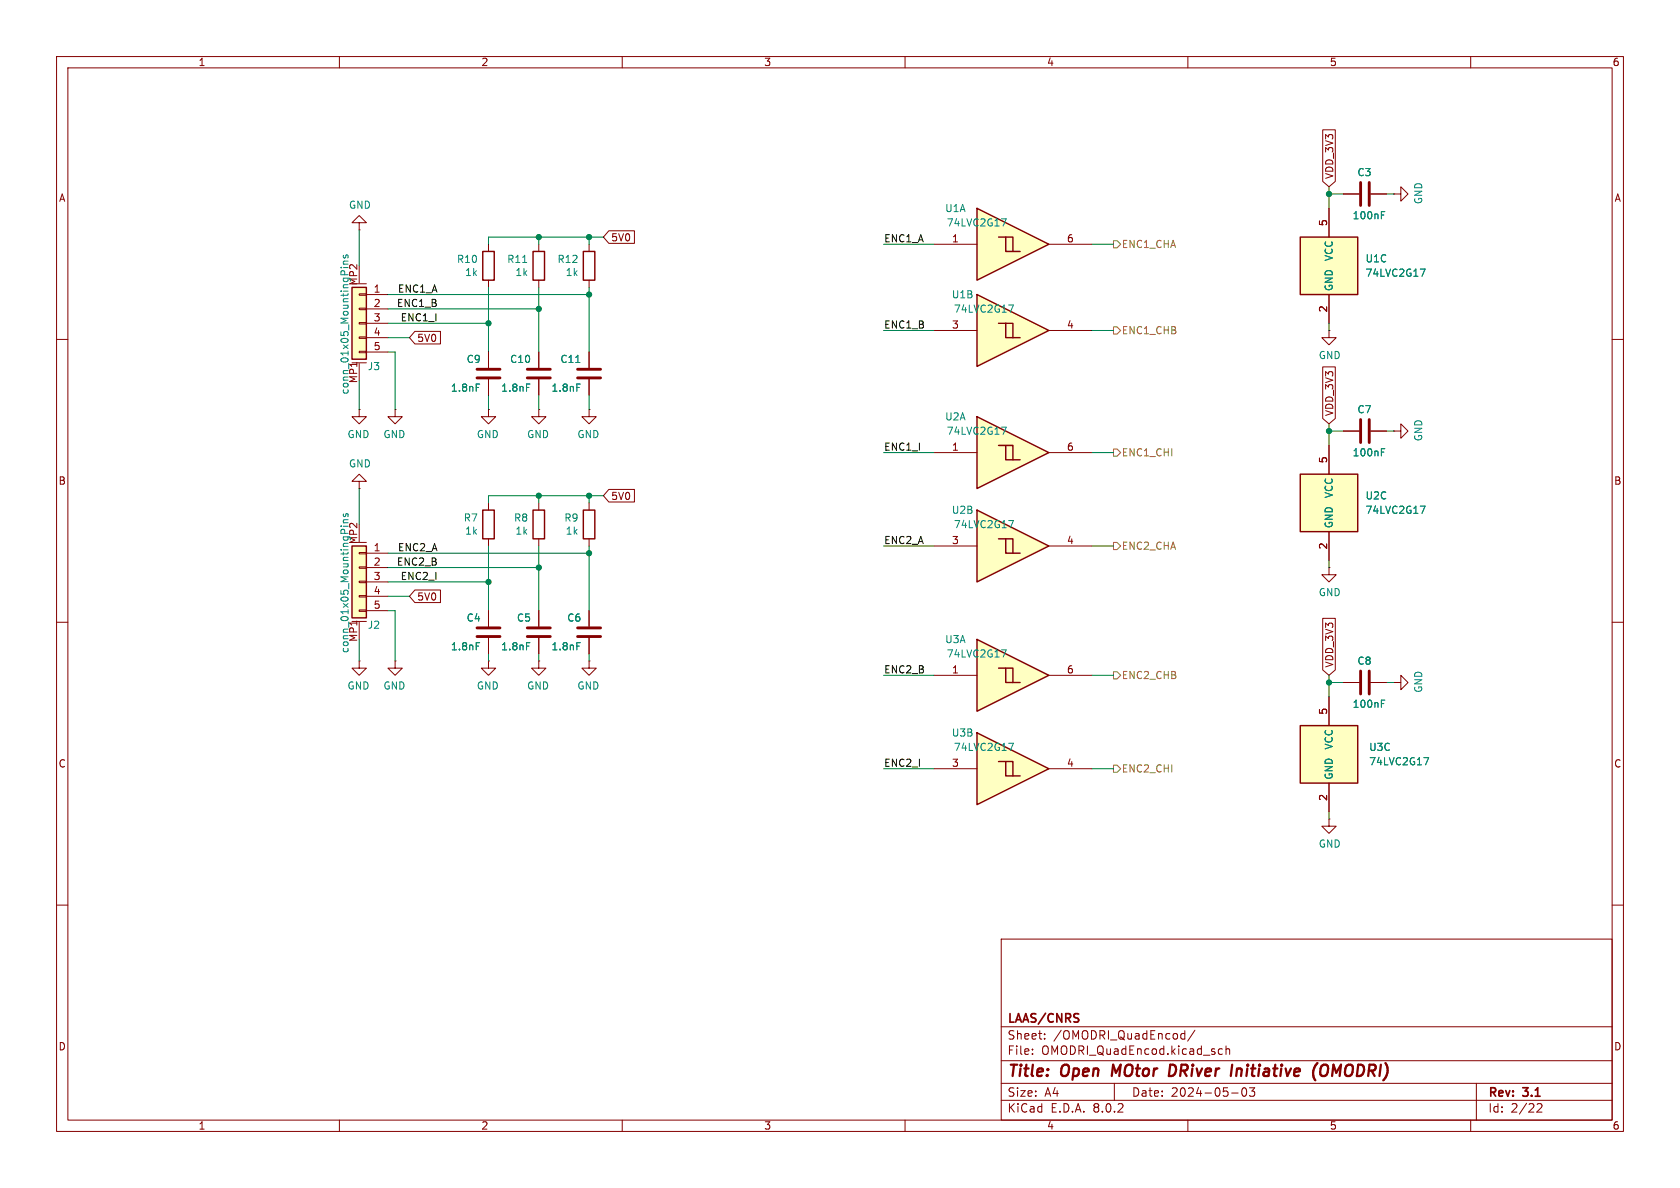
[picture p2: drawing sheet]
<svg xmlns="http://www.w3.org/2000/svg" width="297mm" height="210mm" viewBox="0 0 297 210" stroke-linecap="round" stroke-linejoin="round" font-family="sans-serif">
<g fill="none" stroke="#840000" stroke-width=".18">
<path d="M10 10h277v190h-277zM12 12h273v186h-273zM60 10v2M110 10v2M160 10v2M210 10v2M260 10v2M10 60h2M285 60h2M10 110h2M285 110h2M10 160h2"/>
<path d="M285 160h2M177 166h108v32h-108zM60 198v2M110 198v2M160 198v2M177 194.5h108M177 191.5h108M177 187.5h108M177 181.5h108M182.5 186.3v.1M182.5 185.5v.1M184.7 183.6v.1"/>
<path d="M184.7 182.8v.1M197 191.5v3M208.9 183.6h.6M208.9 182.8h.6M209.5 182.2v1.5M210 198v2M211.2 182.1l-1.2 2M216.1 185.5l-.4-.1-.3 .3v.4l.1 .2h.6M216.7 185.5l.3-.1 .3 .1 .1 .9M216.7 184.9v1.5M217.7 193.2h1.2M219.7 192.4l.2-.1a.81 .81 0 0 1 .6 .6 .81 .81 0 0 1-.3 .8l-.2 .1a.81 .81 0 0 1-.3-1.4z"/>
<path d="M220.9 192.3h.9l-.5 .6 .4 .1v.7l-.2 .1h-.4l-.2-.1M260 198v2M261 191.5v6.5M271.7 195.2l.6-.1 .2 .1 .1 .3-.9 1.1h.9"/>
</g>
<path d="M196.8 188.2l-.3 2M207.6 188.3l-.7-.1-.3 2h.5l.5-.3M218.7 188.9l-.2 1.3M219.3 188.9l-.6 .2M232.3 190.6l.2 .4M232.9 187.9l-.6 .9M234.6 188.3a.73 .73 0 0 0-1.1 .6l-.1 .6v.4l.2 .2a.71 .71 0 0 0 1-.2" fill="none" stroke="#840000" stroke-width=".4"/>
<g fill="#ffffc2">
<path d="M177.8 57.2h1.3v2.5z"/>
<path d="M172.7 52.1l12.7 6.3-12.7 6.4z"/>
<path d="M176.5 57.2l3.8 2.5h-2.5v-2.5z"/>
</g>
<path d="M172.7 52.1l12.7 6.3-12.7 6.4zM176.5 57.2h1.3v2.5h2.5M177.8 57.2h1.3v2.5M85.3 90.2h2.1v5.1h-2.1zM94.2 90.2h2.1v5.1h-2.1z" fill="none" stroke="#840000" stroke-width=".25"/>
<path d="M165.1 58.4h7.6M185.4 58.4h7.6M63.5 85.1h-1.3l1.3-1.3 1.3 1.3h-1.3v1.3M63.5 86.4h.1M86.4 88.9v1.3M86.4 95.3v1.2M95.2 88.9v1.3M95.2 95.3v1.2M86.4 116.8v1.3h-1.3l1.3 1.3 1.2-1.3h-1.2M86.4 116.8h.1M86.4 108v2.7M86.4 112.8v2.8" fill="none" stroke="#840000" stroke-width=".18"/>
<path d="M178.3 53.9h.9l-.6 1.3M84.2 113.6h.6" fill="none" stroke="#008484" stroke-width=".18"/>
<path d="M84.3 112.5h4.1M84.3 111h4.1" fill="none" stroke="#840000" stroke-width=".51"/>
<path d="M62.2 96.5h2.6v12.7h-2.6z" fill="#ffffc2"/>
<g fill="none" stroke="#840000" stroke-width=".18">
<path d="M62.2 95.9h2.6M63.5 97.7h1.3v.2h-1.3zM63.5 92.7v3.1M64.8 97.8h3.8M62.2 109.9h2.6M63.5 107.8h1.3v.3h-1.3zM63.5 105.3h1.3v.2h-1.3zM63.5 102.7h1.3v.3h-1.3zM63.5 100.2h1.3v.3h-1.3zM63.5 110v3M64.8 100.3h3.8M64.8 102.9h3.8"/>
<path d="M64.8 105.4h3.8M64.8 108h3.8M69.8 116.8v1.3h-1.2l1.2 1.3 1.3-1.3h-1.3M69.8 116.8h.1"/>
</g>
<path d="M62.2 96.5h2.6v12.7h-2.6z" fill="none" stroke="#840000" stroke-width=".25"/>
<path d="M60.3 93h.1M60.3 93.7l.2-.1 .4 .1M60.7 93h.8M60.7 92.4h.8M60.8 90.8l-.1 .3 .2 .2h.2l.1-.5h.3v.5M61.5 91.9h-.7l-.1 .3 .1 .2" fill="none" stroke="#008484" stroke-width=".18"/>
<g fill="#ffffc2">
<path d="M177.8 78.7h1.3v2.6z"/>
<path d="M172.7 73.7l12.7 6.3-12.7 6.4z"/>
<path d="M176.5 78.7l3.8 2.6h-2.5v-2.6z"/>
</g>
<path d="M172.7 73.7l12.7 6.3-12.7 6.4zM176.5 78.7h1.3v2.6h2.5M177.8 78.7h1.3v2.6" fill="none" stroke="#840000" stroke-width=".25"/>
<path d="M165.1 80h7.6M185.4 80h7.6M95.2 108v2.7M95.2 112.8v2.8" fill="none" stroke="#840000" stroke-width=".18"/>
<path d="M177 75.5h.9l-.6 1.3M93.1 113.6h.6" fill="none" stroke="#008484" stroke-width=".18"/>
<path d="M93.2 112.5h4.1M93.2 111h4.1" fill="none" stroke="#840000" stroke-width=".51"/>
<g fill="#ffffc2">
<path d="M177.8 95.3h1.3v2.5z"/>
<path d="M172.7 90.2l12.7 6.3-12.7 6.4z"/>
<path d="M176.5 95.3l3.8 2.5h-2.5v-2.5z"/>
</g>
<path d="M172.7 90.2l12.7 6.3-12.7 6.4zM176.5 95.3h1.3v2.5h2.5M177.8 95.3h1.3v2.5" fill="none" stroke="#840000" stroke-width=".25"/>
<path d="M165.1 96.5h7.6M185.4 96.5h7.6" fill="none" stroke="#840000" stroke-width=".18"/>
<path d="M178.3 92h.9l-.6 1.3" fill="none" stroke="#008484" stroke-width=".18"/>
<g fill="#ffffc2">
<path d="M177.8 118.1h1.3v2.6z"/>
<path d="M172.7 113l12.7 6.4-12.7 6.3z"/>
<path d="M176.5 118.1l3.8 2.6h-2.5v-2.6z"/>
</g>
<path d="M85.3 44.5h2.1v5h-2.1zM94.2 44.5h2.1v5h-2.1zM103.1 90.2h2.1v5.1h-2.1zM172.7 113l12.7 6.4-12.7 6.3zM176.5 118.1h1.3v2.6h2.5M177.8 118.1h1.3v2.6" fill="none" stroke="#840000" stroke-width=".25"/>
<g fill="none" stroke="#840000" stroke-width=".18">
<path d="M237.5 34.3h2.8M242.3 34.3h2.8M86.4 43.2v1.3M86.4 49.5v1.3M95.2 43.2v1.3M95.2 49.5v1.3M234.9 58.4v1.3h1.3l-1.3 1.3-1.2-1.3h1.2M234.9 58.4h.1M237.5 76.2h2.8M242.3 76.2h2.8M104.1 88.9v1.3M104.1 95.3v1.2"/>
<path d="M63.5 116.8v1.3h-1.3l1.3 1.3 1.3-1.3h-1.3M63.5 116.8h.1M95.2 116.8v1.3h-1.2l1.2 1.3 1.3-1.3h-1.3M95.2 116.8h.1M104.1 116.8v1.3h-1.2l1.2 1.3 1.3-1.3h-1.3M104.1 116.8h.1M104.1 108v2.7M104.1 112.8v2.8M165.1 119.4h7.6M185.4 119.4h7.6M234.9 100.3v1.3h1.3l-1.3 1.3-1.2-1.3h1.2M234.9 100.3h.1"/>
</g>
<path d="M244.2 38h.4M244.2 37.4h.6M92.4 46.4h.7M244.2 79.9h.4M244.2 79.3h.6M102 113.6h.6M177 114.9h.9l-.6 1.2" fill="none" stroke="#008484" stroke-width=".18"/>
<path d="M240.5 32.3v4M242.1 32.3v4M240.5 74.2v4M242.1 74.2v4M102.1 112.5h4.1M102.1 111h4.1" fill="none" stroke="#840000" stroke-width=".51"/>
<path d="M229.9 41.9h10.1v10.2h-10.1z" fill="#ffffc2"/>
<path d="M229.9 41.9h10.1v10.2h-10.1z" fill="none" stroke="#840000" stroke-width=".25"/>
<path d="M234.9 36.8v5.1M246.4 34.3h1.2v-1.3l1.3 1.3-1.3 1.3v-1.3M246.4 34.3h.1M234.9 52.1v5.1" fill="none" stroke="#840000" stroke-width=".18"/>
<path d="M251.1 47.6h.8l-.5 1.2" fill="none" stroke="#008484" stroke-width=".18"/>
<g fill="#ffffc2">
<path d="M177.8 134.6h1.3v2.6z"/>
<path d="M172.7 129.5l12.7 6.4-12.7 6.3z"/>
<path d="M176.5 134.6l3.8 2.6h-2.5v-2.6z"/>
</g>
<path d="M172.7 129.5l12.7 6.4-12.7 6.3zM176.5 134.6h1.3v2.6h2.5M177.8 134.6h1.3v2.6" fill="none" stroke="#840000" stroke-width=".25"/>
<path d="M165.1 135.9h7.6M185.4 135.9h7.6" fill="none" stroke="#840000" stroke-width=".18"/>
<path d="M178.3 131.4h.9l-.6 1.3" fill="none" stroke="#008484" stroke-width=".18"/>
<g fill="#ffffc2">
<path d="M177.8 41.9h1.3v2.6z"/>
<path d="M172.7 36.8l12.7 6.4-12.7 6.3z"/>
<path d="M176.5 41.9l3.8 2.6h-2.5v-2.6z"/>
</g>
<path d="M172.7 36.8l12.7 6.4-12.7 6.3zM176.5 41.9h1.3v2.6h2.5M177.8 41.9h1.3v2.6" fill="none" stroke="#840000" stroke-width=".25"/>
<path d="M165.1 43.2h7.6M185.4 43.2h7.6M246.4 76.2h1.2v-1.3l1.3 1.3-1.3 1.3v-1.3M246.4 76.2h.1" fill="none" stroke="#840000" stroke-width=".18"/>
<path d="M177 38.7h.9l-.6 1.2" fill="none" stroke="#008484" stroke-width=".18"/>
<path d="M229.9 83.8h10.1v10.2h-10.1z" fill="#ffffc2"/>
<path d="M229.9 83.8h10.1v10.2h-10.1z" fill="none" stroke="#840000" stroke-width=".25"/>
<path d="M234.9 78.7v5.1M234.9 94v5.1M237.5 120.7h2.8M242.3 120.7h2.8M246.4 120.7h1.2v-1.3l1.3 1.3-1.3 1.2v-1.2M246.4 120.7h.1M234.9 144.8v1.3h1.3l-1.3 1.2-1.2-1.2h1.2M234.9 144.8h.1" fill="none" stroke="#840000" stroke-width=".18"/>
<path d="M251.1 89.5h.8l-.5 1.2M244.2 124.4h.4M244.2 123.8h.6" fill="none" stroke="#008484" stroke-width=".18"/>
<path d="M240.5 118.6v4.1M242.1 118.6v4.1" fill="none" stroke="#840000" stroke-width=".51"/>
<path d="M229.9 128.3h10.1v10.1h-10.1z" fill="#ffffc2"/>
<path d="M103.1 44.5h2.1v5h-2.1zM229.9 128.3h10.1v10.1h-10.1z" fill="none" stroke="#840000" stroke-width=".25"/>
<g fill="none" stroke="#840000" stroke-width=".18">
<path d="M63.5 39.4h-1.3l1.3-1.3 1.3 1.3h-1.3v1.2M63.5 40.6h.1M104.1 43.2v1.3M104.1 49.5v1.3M63.5 72.4v1.3h-1.3l1.3 1.2 1.3-1.2h-1.3M63.5 72.4h.1M69.8 72.4v1.3h-1.2l1.2 1.2 1.3-1.2h-1.3M69.8 72.4h.1M86.4 62.2v2.8M86.4 67.1v2.8M95.2 62.2v2.8M95.2 67.1v2.8"/>
<path d="M104.1 72.4v1.3h-1.2l1.2 1.2 1.3-1.2h-1.3M104.1 72.4h.1M104.1 62.2v2.8M104.1 67.1v2.8M234.9 123.2v5.1M234.9 138.4v5.1"/>
</g>
<path d="M84.2 67.9h.6M93.1 67.9h.6M101.8 64.1h.7M102 67.9h.6M251.7 133.9h.9l-.6 1.3" fill="none" stroke="#008484" stroke-width=".18"/>
<path d="M84.3 66.8h4.1M84.3 65.3h4.1M93.2 66.8h4.1M93.2 65.3h4.1M102.1 66.8h4.1M102.1 65.3h4.1" fill="none" stroke="#840000" stroke-width=".51"/>
<path d="M62.2 50.8h2.6v12.7h-2.6z" fill="#ffffc2"/>
<g fill="none" stroke="#840000" stroke-width=".18">
<path d="M233.8 22.9h2.3v9.2l-1.2 .9-1.1-.9zM234.9 36.8v5.1M237.5 34.3h2.8M242.3 34.3h2.8M62.2 50.2h2.6M63.5 59.6h1.3v.2h-1.3zM63.5 57h1.3v.3h-1.3zM63.5 54.5h1.3v.2h-1.3zM63.5 51.9h1.3v.3h-1.3zM63.5 47v3M64.8 52.1h3.8M64.8 54.6h3.8"/>
<path d="M64.8 57.2h3.8M64.8 59.7h3.8M73.3 58.6h4.6v2.2h-4.6l-.9-1.1zM107.6 40.8h4.6v2.2h-4.6l-.9-1.1zM234.9 52.1v5.1M62.2 64.1h2.6M63.5 62.1h1.3v.3h-1.3zM63.5 64.3v3M64.8 62.2h3.8M86.4 72.4v1.3h-1.3l1.3 1.2 1.2-1.2h-1.2M86.4 72.4h.1M86.4 62.2v2.8"/>
<path d="M86.4 67.1v2.8M95.2 72.4v1.3h-1.2l1.2 1.2 1.3-1.2h-1.3M95.2 72.4h.1M95.2 62.2v2.8M95.2 67.1v2.8M104.1 62.2v2.8M104.1 67.1v2.8M233.8 64.9h2.3v9.1l-1.2 .9-1.1-.9zM234.9 78.7v5.1M237.5 76.2h2.8M242.3 76.2h2.8M107.6 86.5h4.6v2.2h-4.6l-.9-1.1z"/>
<path d="M234.9 94v5.1M73.3 104.3h4.6v2.2h-4.6l-.9-1.1zM86.4 108v2.7M86.4 112.8v2.8M95.2 108v2.7M95.2 112.8v2.8M104.1 108v2.7M104.1 112.8v2.8M233.8 109.3h2.3v9.1l-1.2 1-1.1-1zM234.9 123.2v5.1M234.9 138.4v5.1M237.5 120.7h2.8"/>
<path d="M242.3 120.7h2.8"/>
</g>
<path d="M62.2 50.8h2.6v12.7h-2.6z" fill="none" stroke="#840000" stroke-width=".25"/>
<g fill="none" stroke="#008484" stroke-width=".18">
<path d="M244.2 38h.4M244.2 37.4h.6M60.3 47.3h.1M60.3 48l.2-.2 .4 .2M60.7 47.3h.8M60.7 46.7h.8M60.8 45.1l-.1 .3 .2 .2 .2-.1 .1-.4h.3v.5M61.5 46.2h-.7l-.1 .3 .1 .2M251.1 47.6h.8l-.5 1.2M84.2 67.9h.6M93.1 67.9h.6M101.8 64.1h.7"/>
<path d="M102 67.9h.6M244.2 79.9h.4M244.2 79.3h.6M251.1 89.5h.8l-.5 1.2M84.2 113.6h.6M93.1 113.6h.6M102 113.6h.6M244.2 124.4h.4M244.2 123.8h.6M251.7 133.9h.9l-.6 1.3"/>
</g>
<path d="M196.8 42.5h.7l.6 .7-.6 .6h-.7zM196.8 57.8h.7l.6 .6-.6 .7h-.7zM196.8 79.4h.7l.6 .6-.6 .6h-.7zM196.8 95.9h.7l.6 .6-.6 .7h-.7zM196.8 118.7h.7l.6 .7-.6 .6h-.7zM196.8 135.3h.7l.6 .6-.6 .6h-.7z" fill="none" stroke="#848400" stroke-width=".18"/>
<g fill="none" stroke="#008400" stroke-width=".18">
<path d="M234.9 33v3.8M234.9 34.3h2.6M245.1 34.3h1.3M63.5 40.6v6.4M68.6 54.6h26.6M68.6 59.7h3.8M68.6 52.1h35.5M68.6 57.2h17.8M86.4 50.8v11.4M95.2 41.9v1.3M95.2 50.8v11.4M104.1 41.9v1.3"/>
<path d="M104.1 50.8v11.4M106.7 41.9h-20.3v1.3M156.2 43.2h8.9M156.2 58.4h8.9M193 43.2h3.8M193 58.4h3.8M234.9 57.2v1.2M63.5 67.3v5.1M68.6 62.2h1.2v10.2M86.4 69.9v2.5M95.2 69.9v2.5M104.1 69.9v2.5"/>
<path d="M234.9 74.9v3.8M234.9 76.2h2.6M245.1 76.2h1.3M63.5 86.4v6.3M68.6 97.8h35.5M86.4 96.5v11.5M95.2 87.6v1.3M95.2 96.5v11.5M104.1 87.6v1.3M104.1 96.5v11.5M106.7 87.6h-20.3v1.3M156.2 96.5h8.9"/>
<path d="M156.2 80h8.9M193 96.5h3.8M193 80h3.8M234.9 99.1v1.2M63.5 113v3.8M68.6 108h1.2v8.8M68.6 100.3h26.6M68.6 102.9h17.8M68.6 105.4h3.8M86.4 115.6v1.2M95.2 115.6v1.2M104.1 115.6v1.2"/>
<path d="M156.2 119.4h8.9M193 119.4h3.8M234.9 119.4v3.8M156.2 135.9h8.9M193 135.9h3.8M234.9 120.7h2.6M245.1 120.7h1.3M234.9 143.5v1.3"/>
</g>
<g fill="#008400" stroke="#008400" stroke-width=".18">
<circle cx="104.1" cy="52.1" r=".46"/>
<circle cx="104.1" cy="41.9" r=".46"/>
<circle cx="95.2" cy="54.6" r=".46"/>
<circle cx="95.2" cy="41.9" r=".46"/>
<circle cx="86.4" cy="57.2" r=".46"/>
<circle cx="104.1" cy="87.6" r=".46"/>
<circle cx="95.2" cy="87.6" r=".46"/>
<circle cx="104.1" cy="97.8" r=".46"/>
<circle cx="95.2" cy="100.3" r=".46"/>
<circle cx="86.4" cy="102.9" r=".46"/>
<circle cx="234.9" cy="76.2" r=".46"/>
<circle cx="234.9" cy="120.7" r=".46"/>
<circle cx="234.9" cy="34.3" r=".46"/>
</g>
<g font-size="2.8" fill="#840000">
<text x="178" y="190.9">Title:</text>
<text x="187.7" y="190.9">Open</text>
<text x="197.4" y="190.9">MOtor</text>
<text x="208.3" y="190.9">DRiver</text>
<text x="220.1" y="190.9">Initiative</text>
<text x="235.3" y="190.9">(OMODRI)</text>
</g>
<g font-size="2.1" fill="#840000">
<text x="178" y="184">Sheet:</text>
<text x="178" y="181.2">LAAS/CNRS</text>
<text x="186.2" y="184">/OMODRI_QuadEncod/</text>
<text x="178" y="186.7">File:</text>
<text x="184.1" y="186.7">OMODRI_QuadEncod.kicad_sch</text>
<text x="178" y="196.9">KiCad</text>
<text x="178" y="194.1">Size:</text>
<text x="184.7" y="194.1">A4</text>
<text x="185.7" y="196.9">E.D.A.</text>
<text x="193.3" y="196.9">8.0.2</text>
<text x="200" y="194.1">Date:</text>
<text x="207" y="194.1">2024-05-03</text>
<text x="263" y="194.3">Rev:</text>
<text x="263" y="196.9">Id:</text>
<text x="267.1" y="196.9">2/22</text>
<text x="269.4" y="194.3">3.1</text>
</g>
<g font-size="1.8" fill="#840000">
<text x="35" y="11.9">1</text>
<text x="85" y="11.9">2</text>
<text x="135" y="11.9">3</text>
<text x="185" y="11.9">4</text>
<text x="235" y="11.9">5</text>
<text x="285" y="11.9">6</text>
<text x="10.3" y="35.9">A</text>
<text x="235.9" y="31.8" transform="rotate(-90 235.9 31.8)">VDD_3V3</text>
<text x="285.3" y="35.9">A</text>
<text x="234.7" y="40.1" transform="rotate(-90 234.7 40.1)">5</text>
<text x="107.9" y="42.9">5V0</text>
<text x="168.2" y="42.9">1</text>
<text x="188.5" y="42.9">6</text>
<text x="66" y="51.8">1</text>
<text x="66" y="54.4">2</text>
<text x="66" y="56.9">3</text>
<text x="66" y="59.4">4</text>
<text x="168.2" y="58.2">3</text>
<text x="188.5" y="58.2">4</text>
<text x="234.7" y="55.3" transform="rotate(-90 234.7 55.3)">2</text>
<text x="66" y="62">5</text>
<text x="73.7" y="60.6">5V0</text>
<text x="235.9" y="73.7" transform="rotate(-90 235.9 73.7)">VDD_3V3</text>
<text x="168.2" y="79.8">1</text>
<text x="188.5" y="79.8">6</text>
<text x="234.7" y="82" transform="rotate(-90 234.7 82)">5</text>
<text x="10.3" y="85.9">B</text>
<text x="107.9" y="88.6">5V0</text>
<text x="285.3" y="85.9">B</text>
<text x="66" y="97.5">1</text>
<text x="66" y="100.1">2</text>
<text x="168.2" y="96.3">3</text>
<text x="188.5" y="96.3">4</text>
<text x="234.7" y="97.2" transform="rotate(-90 234.7 97.2)">2</text>
<text x="66" y="102.6">3</text>
<text x="66" y="105.2">4</text>
<text x="66" y="107.7">5</text>
<text x="73.7" y="106.4">5V0</text>
<text x="168.2" y="119.1">1</text>
<text x="188.5" y="119.1">6</text>
<text x="235.9" y="118.1" transform="rotate(-90 235.9 118.1)">VDD_3V3</text>
<text x="234.7" y="126.4" transform="rotate(-90 234.7 126.4)">5</text>
<text x="10.3" y="135.9">C</text>
<text x="168.2" y="135.6">3</text>
<text x="188.5" y="135.6">4</text>
<text x="285.3" y="135.9">C</text>
<text x="234.7" y="141.7" transform="rotate(-90 234.7 141.7)">2</text>
<text x="10.3" y="185.9">D</text>
<text x="285.3" y="185.9">D</text>
<text x="35" y="199.9">1</text>
<text x="85" y="199.9">2</text>
<text x="135" y="199.9">3</text>
<text x="185" y="199.9">4</text>
<text x="235" y="199.9">5</text>
<text x="285" y="199.9">6</text>
</g>
<g font-size="1.8" fill="#008484">
<text x="239.9" y="31.3">C3</text>
<text x="61.6" y="37.1">GND</text>
<text x="167" y="37.7">U1A</text>
<text x="167.3" y="40.2">74LVC2G17</text>
<text x="239" y="39">100nF</text>
<text x="251.6" y="36.2" transform="rotate(-90 251.6 36.2)">GND</text>
<text x="80.7" y="46.7">R10</text>
<text x="89.6" y="46.7">R11</text>
<text x="98.5" y="46.7">R12</text>
<text x="235.8" y="46.2" transform="rotate(-90 235.8 46.2)">VCC</text>
<text x="241.3" y="46.6">U1C</text>
<text x="63.2" y="50.6" transform="rotate(-90 63.2 50.6)">MP2</text>
<text x="82.1" y="49">1k</text>
<text x="91" y="49">1k</text>
<text x="99.9" y="49">1k</text>
<text x="168.2" y="52.9">U1B</text>
<text x="235.8" y="51.6" transform="rotate(-90 235.8 51.6)">GND</text>
<text x="241.3" y="49.1">74LVC2G17</text>
<text x="168.5" y="55.5">74LVC2G17</text>
<text x="64.9" y="65.6">J3</text>
<text x="82.4" y="64.4">C9</text>
<text x="90.1" y="64.4">C10</text>
<text x="99" y="64.4">C11</text>
<text x="233" y="63.7">GND</text>
<text x="61.8" y="69.8" transform="rotate(-90 61.8 69.8)">conn_01x05_MountingPins</text>
<text x="63.2" y="67.9" transform="rotate(-90 63.2 67.9)">MP1</text>
<text x="79.6" y="69.4">1.8nF</text>
<text x="88.5" y="69.4">1.8nF</text>
<text x="97.4" y="69.4">1.8nF</text>
<text x="61.3" y="77.6">GND</text>
<text x="67.7" y="77.6">GND</text>
<text x="84.2" y="77.6">GND</text>
<text x="93.1" y="77.6">GND</text>
<text x="102" y="77.6">GND</text>
<text x="167" y="74.5">U2A</text>
<text x="167.3" y="77.1">74LVC2G17</text>
<text x="239.9" y="73.3">C7</text>
<text x="61.6" y="82.8">GND</text>
<text x="239" y="80.9">100nF</text>
<text x="251.6" y="78.1" transform="rotate(-90 251.6 78.1)">GND</text>
<text x="235.8" y="88.2" transform="rotate(-90 235.8 88.2)">VCC</text>
<text x="241.3" y="88.5">U2C</text>
<text x="81.9" y="92.4">R7</text>
<text x="82.1" y="94.7">1k</text>
<text x="90.8" y="92.4">R8</text>
<text x="91" y="94.7">1k</text>
<text x="99.7" y="92.4">R9</text>
<text x="99.9" y="94.7">1k</text>
<text x="168.2" y="91">U2B</text>
<text x="168.5" y="93.6">74LVC2G17</text>
<text x="235.8" y="93.5" transform="rotate(-90 235.8 93.5)">GND</text>
<text x="241.3" y="91">74LVC2G17</text>
<text x="63.2" y="96.3" transform="rotate(-90 63.2 96.3)">MP2</text>
<text x="233" y="105.6">GND</text>
<text x="63.2" y="113.6" transform="rotate(-90 63.2 113.6)">MP1</text>
<text x="64.9" y="111.4">J2</text>
<text x="82.4" y="110.1">C4</text>
<text x="91.3" y="110.1">C5</text>
<text x="100.2" y="110.1">C6</text>
<text x="167" y="113.9">U3A</text>
<text x="61.8" y="115.6" transform="rotate(-90 61.8 115.6)">conn_01x05_MountingPins</text>
<text x="79.6" y="115.2">1.8nF</text>
<text x="88.5" y="115.2">1.8nF</text>
<text x="97.4" y="115.2">1.8nF</text>
<text x="167.3" y="116.4">74LVC2G17</text>
<text x="239.9" y="117.7">C8</text>
<text x="61.3" y="122.1">GND</text>
<text x="67.7" y="122.1">GND</text>
<text x="84.2" y="122.1">GND</text>
<text x="93.1" y="122.1">GND</text>
<text x="102" y="122.1">GND</text>
<text x="239" y="125.3">100nF</text>
<text x="251.6" y="122.6" transform="rotate(-90 251.6 122.6)">GND</text>
<text x="168.2" y="130.4">U3B</text>
<text x="168.5" y="132.9">74LVC2G17</text>
<text x="235.8" y="137.9" transform="rotate(-90 235.8 137.9)">GND</text>
<text x="235.8" y="132.6" transform="rotate(-90 235.8 132.6)">VCC</text>
<text x="241.9" y="132.9">U3C</text>
<text x="241.9" y="135.5">74LVC2G17</text>
<text x="233" y="150">GND</text>
</g>
<g font-size="1.8">
<text x="156.2" y="42.9">ENC1_A</text>
<text x="70.3" y="51.8">ENC1_A</text>
<text x="70.1" y="54.3">ENC1_B</text>
<text x="70.7" y="56.9">ENC1_I</text>
<text x="156.2" y="58.2">ENC1_B</text>
<text x="156.2" y="79.7">ENC1_I</text>
<text x="70.1" y="100.1">ENC2_B</text>
<text x="70.3" y="97.5">ENC2_A</text>
<text x="156.2" y="96.3">ENC2_A</text>
<text x="70.7" y="102.6">ENC2_I</text>
<text x="156.2" y="119.1">ENC2_B</text>
<text x="156.2" y="135.6">ENC2_I</text>
</g>
<g font-size="1.8" fill="#848400">
<text x="198.2" y="44">ENC1_CHA</text>
<text x="198.2" y="59.3">ENC1_CHB</text>
<text x="198.2" y="80.9">ENC1_CHI</text>
<text x="198.2" y="97.4">ENC2_CHA</text>
<text x="198.2" y="120.2">ENC2_CHB</text>
<text x="198.2" y="136.8">ENC2_CHI</text>
</g>
</svg>
